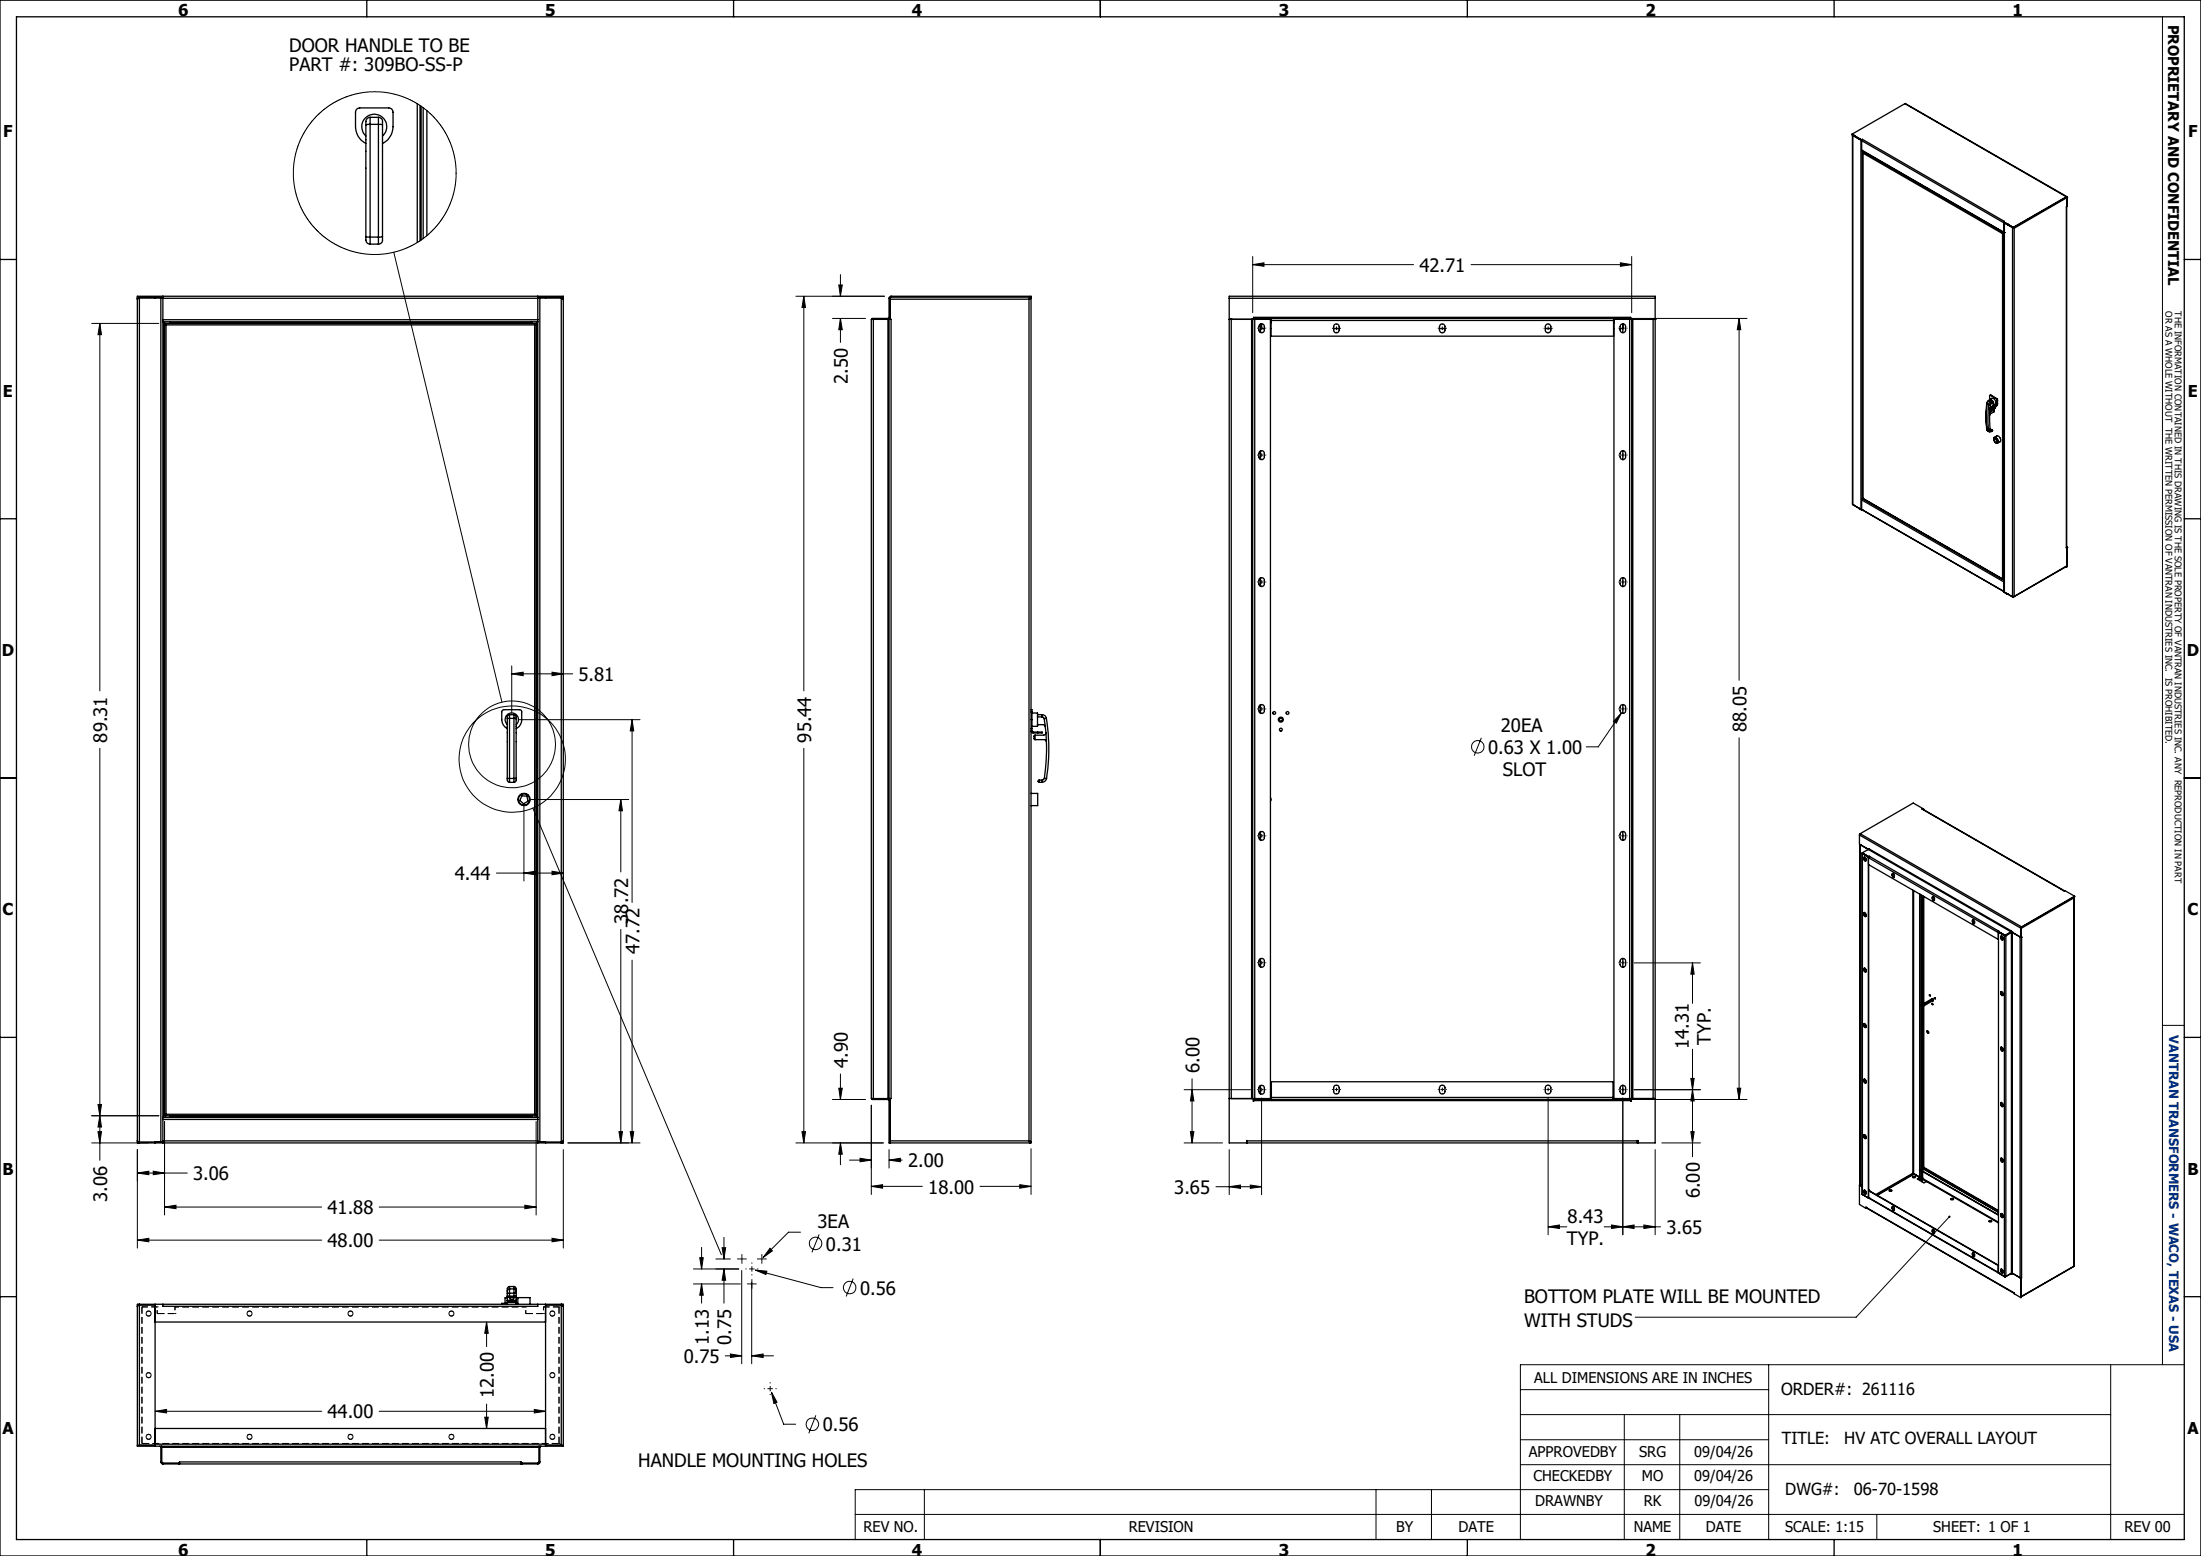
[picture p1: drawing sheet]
<svg xmlns="http://www.w3.org/2000/svg" width="420mm" height="297mm" viewBox="0 0 420 297" stroke-linecap="round" stroke-linejoin="round" font-family="sans-serif">
<g fill="none" stroke="#000" stroke-width=".25">
<path d="M0 0h420v297h-420zM3.1 3.2h413.7v290.7h-413.7zM70 0v3.2M79.6 19.8v26.5M140 0v3.2M210 0v3.2M280 0v3.2M350 0v3.2M363.5 19.8l30.9 17.7M363.5 19.8l-10.1 5.8M363.5 19.8l30.8 17.8M69.8 23.8v21.4"/>
<path d="M69.8 26a2.39 2.39 0 0 1-.1-3.5 2.39 2.39 0 0 1 3.4 0 2.39 2.39 0 0 1-.1 3.5M69.8 27.4a3.5 3.5 0 0 1-2-3.2v-2.8a.85 .85 0 0 1 .9-.8h5.5a.85 .85 0 0 1 .8 .8v2.8a3.6 3.6 0 0 1-2 3.2M70.6 23.7l-.8 .1M70.6 23.7v21.6M70.6 22.4v1.3M70.6 22.4a1.15 1.15 0 0 0-.8 1.4M70.6 23.7h1.6M70.6 22.4h1.6M72.2 23.7v21.6M72.2 23.7l.8 .1M72.2 22.4v1.3M72.2 22.4a1 1 0 0 1 .8 1.3v.1"/>
<path d="M73 23.8v21.4M80.2 20.1v25.9M80.4 20.3v25.5M80.8 20.6v24.9M81.5 21.1v23.9M353.4 25.6l1.8 1.1M353.5 25.8l.1 70.5M353.6 25.9l1.5 .9M353.6 25.9v70.4M353.6 25.8h.1M353.6 25.8v.1M353.6 25.8l1.6 .9-.1 .1"/>
<path d="M353.6 25.8l1.2 .7M354.8 26.5h.1M355.1 26.8h.1M355.1 26.8v70.4M355.2 28.6l27.2 15.8h-.1M355.2 26.8l27.1 15.7M355.2 28.6l27.1 15.7M355.2 26.8v1.8M355.3 26.7l-.1 .1M355.4 26.6l-.1 .1M355.4 28.8v66.4M355.4 26.6l27.1 15.7h-.2"/>
<path d="M355.4 26.6l-.2 .1M355.5 29v.2M355.5 29.2l26.6 15.4M355.5 29.2v65.9M355.5 29v.1M355.5 29l26.8 15.4M355.5 29h.1M355.6 29h-.1M394.3 37.6h.1M394.3 37.6l.1 .1M394.3 37.6l-10.1 5.8M394.3 37.6l-10.1 5.9"/>
<path d="M394.4 37.7l-10 5.9M394.4 37.7h.1M394.4 37.7v70.5M394.4 37.6v1.8l-.1 .1v65.1M394.4 37.6v.1M0 49.5h3.1M26.2 56.7v.2M26.2 56.9v161.3h81.3v-161.3M26.2 56.7v-.2h81.3v.2M26.2 56.9h.1M26.2 56.7h4.9M26.6 56.9l-.4 .2 .2-.3 .2-.1v161.5l-.3-.2-.1-.2 .4 .2"/>
<path d="M26.6 56.9h-.1M26.6 56.9h4.1M29.6 56.7v.2M30.7 56.9h.4M30.7 56.9v161.1h.4M31.1 56.7v.2M31.1 56.9h71.5M31.1 56.5v.2M31.1 56.9v4.1M69.8 45.2l.8 .1M69.8 45.2a1.15 1.15 0 0 0 .8 1.4M70.6 45.3v1.3"/>
<path d="M70.6 45.3h1.6M70.6 46.6h1.6M72.2 45.3v1.3M73 45.2l-.8 .1M73 45.2v.6a.75 .75 0 0 1-.8 .8M102.6 56.7v.2M102.6 56.9h.4M102.6 56.5v.2M102.6 56.9v4.1M102.6 56.7h4.9M103 56.9v161.1h-.4M103 56.9h4.1"/>
<path d="M104.1 56.7v.2M107.1 56.9l.4 .2-.1-.2-.3-.2v161.5l.3-.1 .1-.3-.4 .2M107.1 56.9h.1M107.2 56.9h.1M107.5 56.9h.1M107.5 56.7v.2M169.7 56.9h.1M169.8 56.9v4.1h-.1M169.8 57.1h26.6M170 56.7l-.2 .2M170 56.5l-.2 .2-.1 .2M170 56.5h26.7v.2h-26.7"/>
<path d="M170 56.5v.2M196.4 57.1h.1M196.4 57.1v160.7M196.6 56.9v-.2l-.2 .4M196.6 56.9l-.2 .2M196.6 56.9h.1M196.7 56.7v.2M196.7 56.9l-.3 .2M196.7 56.9v161.3h-27v-161.3M234.6 56.9v-.4h81.2v.4M234.6 56.9v161.3h81.2v-161.3M234.6 56.9h81.2"/>
<path d="M382.1 44.6v65.9M382.2 44.6h-.1M382.3 44.5l-.1 .1M382.3 44.4l-.2 .2M382.3 44.5v.1M382.3 44.4v.1M382.3 44.6h-.2M382.3 44.3l.1 .1-.1 .1M382.3 42.3v.1M382.3 42.5v1.8M382.3 44.6v66M382.3 42.3l1.9 1.1"/>
<path d="M382.3 42.4l1.9 1.1M382.3 42.5l.1 1.7M382.4 42.4l-.1 .1M382.4 44.2v.1M382.4 44.4h.1M382.4 44.2l-.1 .1M382.4 43.8h.1M382.4 44.5l-.1 .1M382.5 42.6l-.1-.1 .1 70.5M382.5 42.6v70.4M382.5 42.6l1.5 .9M382.6 42.5h.1"/>
<path d="M382.6 42.5l-.1 .1M382.6 42.5l1.5 .9M382.9 42.7h.1M383 42.8h.1M383 42.8l1.1 .6M384 43.5l.4 .1M384 43.5v70.4M384.1 43.4l.2 .1M384.1 43.4h.1M384.1 43.4l-.1 .1M384.2 43.4v.1M384.2 43.5h.1"/>
<path d="M384.2 43.4l.2 .2M384.3 43.5l.1 .1M384.4 43.6v70.2M416.8 49.5h3.2M31.1 61v.4M31.1 61.4h71.5M31.1 61h71.5M31.1 61.4v151.9M31.3 61.4v151.9M31.4 61.9l.3 .1M31.4 61.9h.2M31.4 61.9v150.9"/>
<path d="M31.6 61.7l.1 .3M31.6 61.9l.1 .1M31.6 61.7v.2M31.6 61.7h70.5M31.7 62h70.3M31.7 62v150.7M32.4 61.4v.2M32.4 61.6h68.9M32.4 61.6v.1M101.3 61.4v.2M101.3 61.6v.1M101.5 61.4v.3"/>
<path d="M102 62v150.7M102.1 61.7l-.1 .3M102.1 61.9l-.1 .1M102.1 61.7v.2M102.1 61.9h.2M102.3 61.9l-.3 .1M102.3 61.9v150.9M102.4 61.4v151.9M102.6 61v.4M102.6 61.4v151.9M166.4 60.9l-.1 .1M166.6 61h.1"/>
<path d="M166.7 61h-.4v148.7h.4M166.7 61v148.7M169.4 61h.3M169.4 60.8h-3v.2h3M169.4 60.8v149.1M169.7 60.6l-.3 .2M169.7 60.9l-.3 .1M169.7 61h.3v148.7h-.6M234.6 61h.1M234.6 61h7.9M234.6 61h.3M234.7 61h.1"/>
<path d="M234.9 61h.1M234.9 61v148.7M239 61h.4v148.7M239 61h-.2v148.7M239 61h.1M239 61v148.7M239.2 60.8v-.2h72v.2M239.2 60.8h72M239.2 60.8v.2M239.3 61h.1M239.6 61h.1M240.4 61.9a.54 .54 0 0 1 .9 .4v.7a.53 .53 0 0 1-.6 .5 .53 .53 0 0 1-.5-.5v-.7z"/>
<path d="M240.5 61h.1M240.5 62h.2M240.5 61.9h.2M240.5 61.8v1.7M240.7 61.8v.9h.6M242.4 61h.1M242.4 61.6h.1M242.4 61.2h.1M242.4 62.7h.1M242.4 61v148.7M242.5 60.8v.4M242.5 61.2h65.4"/>
<path d="M242.5 61.2v3h65.4v-3M254.5 62.7h1.1M254.7 61.9a.54 .54 0 0 1 .5 0 .54 .54 0 0 1 .4 .5v.6a.53 .53 0 0 1-.6 .5 .53 .53 0 0 1-.5-.5v-.7zM274.7 62.7h1M274.9 61.9a.51 .51 0 0 1 .5 0 .51 .51 0 0 1 .3 .5v.6a.53 .53 0 0 1-.5 .5 .53 .53 0 0 1-.5-.5v-.6zM294.9 62.7h1M295.1 61.9a.54 .54 0 0 1 .5 0 .54 .54 0 0 1 .3 .5v.6a.53 .53 0 0 1-.5 .5 .53 .53 0 0 1-.5-.5v-.7zM307.9 60.8v.4M307.9 61h.1M307.9 61.6h.1M307.9 61h7.9M307.9 61.2h.1"/>
<path d="M307.9 62.7h.1M308 61v148.7M309.1 62.7h.6M309.4 61.9a.54 .54 0 0 1 .8 .4v.7a.53 .53 0 0 1-.5 .5 .53 .53 0 0 1-.6-.5v-.7zM309.7 61h.1M309.7 61.8v1.7M310.8 61h.1M311.1 61h.1M311.2 60.8v.2M311.4 61h-.4v148.7M311.4 61h.2v148.7M311.4 61h.1"/>
<path d="M311.4 61v148.7M315.5 61h.3M315.5 61h.1M315.5 61v148.7M315.7 61h.1M315.8 61h.1M379.1 76.9l-.1 1.9 .1 3.2M379.1 76.9l.1 .1M379.2 77l-.2 1.8 .2 3.3M379.2 77l.3 .2M379.4 76.5l-.3 .4M379.4 76.5h.1"/>
<path d="M379.5 77.2l.3 .1M379.5 77.2l-.2 2.2 .2 2.8M379.5 76.5l-.3 .5M379.5 76.4a.48 .48 0 0 1 .5-.1 .48 .48 0 0 1 .4 .4l.1 .6-.2 .2M379.5 76.5l.3 .2M379.7 79.3l.1 2.9M379.7 78.5v.8M379.7 78.5l.2 .1M379.8 78l-.1 .5M379.8 78.2h.4M379.8 77.8h.1a.19 .19 0 0 1 .3 0 .19 .19 0 0 1-.1 .3 .19 .19 0 0 1-.2-.1l-.1-.1h.1h.3M379.8 76.7l-.3 .5"/>
<path d="M379.8 76.7l.2 .3M379.8 77.3v.7M379.8 75.5l-.1 .1v.7l.3-.2a.79 .79 0 0 1 .8 1.1l-.9 .5-.1 .3M379.8 76.3l-.4 .2M379.8 77.9h.1M379.8 75.5l1.2 .6M379.8 76.3l.4 .2M379.8 76.3l-.3 .2M379.9 75.4l-.2 .1M379.9 75.4l-.1 .1M379.9 75.4l1.1 .7M380 77l-.2 .3"/>
<path d="M380.1 78l-.2-.1 .3 .1M380.1 77.6l.5 .3M380.2 76.5l.1 .3M380.2 76.5l-.4 .2M380.3 77.5l.4 .2M380.3 78.1h-.6M380.3 78.2h-.6M380.3 78.1v.1M380.3 77.5h.1M380.3 76.8l-.3 .2M380.3 76.8v.7M380.3 78.1l.2 .1"/>
<path d="M380.4 78.1l.1 .1M380.5 78.6l-.8 .5v.2M380.5 78.2l-.6 .4M380.5 78.2v.4M380.5 78.2h.1M380.6 77.9l-.3 .2M380.7 77.7l-.1 .2M380.8 77.6l-.1 .4-.4 .2M381 76.1l.1 .3M381 76.1l.2 .3M381 76.1h.1M381.1 77l-.4 .7"/>
<path d="M381.1 76.4v.6M381.2 77l-.1 .4-.2 .1M381.2 77h-.1M381.2 76.4h-.1M381.2 76.4v.6M0 99h3.1M240.4 86.1a.51 .51 0 0 1 .6 0 .51 .51 0 0 1 .3 .5v.6a.53 .53 0 0 1-.6 .5 .53 .53 0 0 1-.5-.5v-.6zM240.5 86.1v1.6M309.4 86.1a.51 .51 0 0 1 .5 0 .51 .51 0 0 1 .3 .5v.6a.53 .53 0 0 1-.5 .5 .53 .53 0 0 1-.6-.5v-.6zM309.7 86v1.7M353.6 96.3l1.5 .9M353.6 96.4h.1"/>
<path d="M353.6 96.4l1.1 .6M354.7 97l.5 .3M354.7 97l.5 .4M355.1 97.2l.1 .1M355.2 97.2l.1 .1M355.2 95.4v1.8M355.2 97.3v.1M355.2 95.4l27.1 15.7M355.2 97.2l27.1 15.7M355.3 97.3h.1M355.3 97.3l27.1 15.6M355.3 97.3l-.1 .1"/>
<path d="M355.4 95.2l-.2 .2M355.4 95.2l27 15.6M355.4 95.1h.1M355.5 95.1l26.7 15.5M355.5 95.1l26.6 15.4M355.5 95.1l-.1 .1M379.1 82l.2 .2M379.1 82l.1 .1M379.2 82.1l.4 .3M379.2 82.1l.3 .1M379.5 82.2h.3M379.5 82.2l.1 .2"/>
<path d="M379.8 81.9l.4 .3M379.8 82.2l.2 .1M379.9 82.4h-.3M380 82.3l-.1 .1M380.2 82.3l-.3 .1M380.2 82.2v.1M380.2 82.2l-.2 .1M380.5 83.6a.56 .56 0 0 1 .7 .3 .56 .56 0 0 1-.2 .7 .79 .79 0 0 1-.5-1zM380.5 83.5a.67 .67 0 0 1 .7 .4 .67 .67 0 0 1-.1 .7 .77 .77 0 0 1-.6-1.1zM380.5 83.5l.5-.3a.76 .76 0 0 1 .7 1.1l-.5 .3M380.9 83.6l-.1 .2 .3 .4h.1M416.8 99h3.2"/>
<path d="M240.3 110.5a.54 .54 0 0 1 .6-.2 .54 .54 0 0 1 .4 .5v.6a.53 .53 0 0 1-.6 .6 .53 .53 0 0 1-.5-.6zM240.5 110.3v1.6M309.3 110.5a.52 .52 0 0 1 .6-.2 .52 .52 0 0 1 .3 .5v.6a.53 .53 0 0 1-.5 .6 .53 .53 0 0 1-.6-.6zM309.7 110.3v1.7M382.1 110.5l.2 .1M382.3 110.6h.1M382.3 112.9h.1M382.3 111.1v1.8M382.3 113l.6 .3M382.3 110.6l.1-.1-.1 .1M382.4 112.9l-.1 .1M382.4 112.8v.1"/>
<path d="M382.4 112.1h.1M382.4 112.2h.1M382.4 111v1.8M382.4 111l-.1 .1M382.4 112.8l-.1 .1M382.4 112.8h.1M382.4 110.9l-.1 .2M382.4 110.9v.1M382.5 113l1.5 .9M383 113.3h.1M383 113.3h-.1M383 113.3l1.1 .7"/>
<path d="M384.1 113.9v.1M384.4 113.8l-.4 .1M384.4 113.8l10-5.8-10.2 5.9M384.4 113.8l-.3 .2M394.3 108.2h.1M394.4 104.5h.1M394.4 104.5l-.1 .1M394.4 104.4v.1M394.4 104.5v3.7M96.8 137.2v11.4M96.8 138.3a1.27 1.27 0 0 1-.1-1.8 1.27 1.27 0 0 1 1.9 0 1.27 1.27 0 0 1-.1 1.8M96.8 139.1a1.9 1.9 0 0 1-1.1-1.7v-1.5l.2-.3 .2-.1h3a.37 .37 0 0 1 .5 .4v1.5a1.9 1.9 0 0 1-1.1 1.7"/>
<path d="M97.2 137.1l-.4 .1M97.2 137.1v11.5M97.2 136.4v.7M97.2 136.4l-.3 .2-.1 .6M97.2 137.1h.9M97.2 136.4h.9M98.1 137.1v11.5M98.1 137.1l.4 .1M98.1 136.4v.7M98.1 136.4a.55 .55 0 0 1 .4 .8M98.5 137.2v11.4M196.7 135.5h.2v.4"/>
<path d="M196.7 139.5l.3 .4h1M196.7 137.4h.2M196.7 139.1h.2M196.7 135.9h.2M196.9 137.4v1.7M196.9 136.1h1.1v2.2M196.9 139.1l.1 .6h1M196.9 135.9v1.5M198 138.3v.3h-1.1M198 138.3h.1M198 138.3h1.2l.3 .4M198 136.4h.8"/>
<path d="M198 136.8h.8M198 139.7h.9v.2h-.9M198 139.7v.2M198.8 136.4v.4M198.8 136.4a.79 .79 0 0 1 .9 .7M198.8 136.8l.2 .1 .2 .3M199.2 137.2l.3 1.5M199.5 138.7l.1 1.2M199.6 139.9l.1 1.7M199.6 139.9l-.3 .4h-1.8M199.7 137.1l-.5 .1M199.7 137.1a37.5 37.5 0 0 1 0 11.5"/>
<path d="M240.3 134.7a.54 .54 0 0 1 .6-.2 .54 .54 0 0 1 .4 .5v.6a.53 .53 0 0 1-.6 .6 .53 .53 0 0 1-.5-.6zM240.5 134.5v1.6M244.2 137.1h.5v.5h-.5zM244.3 139.5h.2M309.4 134.6a.54 .54 0 0 1 .8 .4v.6a.53 .53 0 0 1-.5 .6 .53 .53 0 0 1-.6-.6v-.6zM309.7 134.5v1.7M0 148.5h3.2M96.8 148.6h.4M96.8 148.6l.1 .5 .3 .2M97.2 148.6v.7M97.2 148.6h.9M97.2 149.3h.9"/>
<path d="M98.1 148.6v.7M98.5 148.6h-.4M98.5 148.6l-.1 .6-.3 .1M99.6 151.9l.9 .1 .3 .9-.9 .5-.7-.6zM196.7 151.4h1.3v2.4h-1.3M197.5 140.3l-.2 .1v.6l.2 .2M197.5 141.2h1.9l.2 .1 .1 .3M197.5 140.3v.9M198.3 148.9l-.2 .2 .2 .2M198.3 148.9v.4M198.3 149.3h.6M198.3 148.9h.6"/>
<path d="M198.9 148.9v.4M199.3 148.6h.4M199.3 148.6l-.2 .2-.2 .1M199.7 141.6a38.7 38.7 0 0 1-.4 7M199.7 148.6a.93 .93 0 0 1-.8 .7M240.4 158.8a.51 .51 0 0 1 .6-.1 .51 .51 0 0 1 .3 .5v.7a.53 .53 0 0 1-.6 .5 .53 .53 0 0 1-.5-.5v-.7zM240.5 158.7v1.7M242.4 152.3l.2 .3-.2 .3M309.4 158.8a.51 .51 0 0 1 .5-.1 .51 .51 0 0 1 .3 .5v.7a.53 .53 0 0 1-.5 .5 .53 .53 0 0 1-.6-.5v-.7zM309.7 158.7v1.7M354.8 159.4v1.7l1.7 1M354.8 159.4l30.8 17.8"/>
<path d="M355 159.1l-.2 .3M355 159.1l30.8 17.8M366.8 154.4h.1M366.8 154.4l27.1 15.7 .1-.1 1.9 1.1M366.9 154.4l27 15.6M366.9 154.4h.1M366.9 154.3l-1.8-1-10.1 5.8M366.9 154.3l-.1 .1M366.9 154.3v.1M416.8 148.5h3.2M354.9 161.2l.1 65.1M354.9 161.2h.1"/>
<path d="M355 161.2h.1M355 161.2l1.4 .9M355 161.2v65.1M355.3 162.9l.1 65.1M355.4 162.8v.1M355.4 162.8l1.2 .7M355.4 162.8l1.2 .8M355.4 162.9v65.1M355.4 162.9l1.1 .7M355.4 162.9h.1M355.5 162.9h.1M355.5 162.9h-.1"/>
<path d="M355.5 162.9l1.1 .7M355.7 163.7l.1-.1 .3 .2v.5h-.3l-.1-.3M355.7 174.3l.1-.1 .3 .2-.1 .6-.3-.2v-.2M355.7 163.7v.3M355.7 174.3v.3M355.7 164l.4 .3M355.7 174.6l.1 .2 .3 .1M355.7 163.7h.1M355.7 164h.1M355.7 174.3h.1M355.7 174.6h.1M355.8 163.6l-.1 .1"/>
<path d="M355.8 174.2l-.1 .1M356.4 162.1v.1zM356.4 162.1h.1M356.5 162.1l.1-.1 27.3 15.7M356.5 163.5h.1M356.5 162.1l27.3 15.8M356.5 162.1l-1.1 .7M356.5 163.6v65.1M356.6 163.5h.1M356.6 163.7l24.7 14.3M356.6 163.7v1.3l24.7 14.3M356.6 163.6h.1"/>
<path d="M356.6 165v63.6M356.6 163.6h-.1M356.6 163.5v.2M356.7 163.4l-.1 .1M356.7 163.4l24.7 14.4M361.1 166.9l.2-.2 .2 .2v.6h-.3l-.1-.4M361.1 166.9v.2M361.1 167.1l.4 .4M361.1 166.8v.3M361.1 166.8v.1M361.1 167.1h.1M361.2 166.7l-.1 .1"/>
<path d="M365 169.9v54M365.2 170v54M366.3 170.6v52.7M366.4 170.7v54.7M366.7 170.9v20.9M366.8 170.9v20.8M367 171.1v20.5M367.1 171.1v20.5M368.7 171.3l.1-.2 .3 .2v.5l-.2 .1-.2-.3M368.7 171.3v.3M368.8 171.5l.3 .4M368.8 171.2v.3"/>
<path d="M368.8 171.2l-.1 .1M368.8 171.5l-.1 .1M368.8 171.1v.1M376.4 175.7l.2-.2 .2 .3v.5l-.3-.1-.1-.2M376.4 175.7v.3M376.4 175.9l.2 .3 .2 .1M376.4 175.6v.3M376.4 175.6v.1M376.4 175.9v.1M376.5 175.5l-.1 .1M381.3 178v1.3M381.4 179.3h-.1"/>
<path d="M381.4 177.9v65.1M381.4 177.9l1.1 .7M381.4 178h-.1M381.4 177.8l-.1 .2M381.4 177.9h.1M381.4 177.8l1.2 .7M381.4 177.9l1.2 .7M381.4 177.8v.1M381.4 177.9l1.2 .6M381.8 178.8l.1-.2 .2 .2 .1 .6h-.2l-.2-.3M381.8 178.8v.3M381.8 179l.4 .4"/>
<path d="M381.8 179v.1M381.8 178.7v.1M381.8 178.7v.3M381.9 178.6l-.1 .1M382.5 178.6h.3M382.5 178.6v65.1M382.6 178.5l-.1 .1M382.6 178.5v.1M382.7 178.5v.1M382.7 178.5l.1 .1M382.8 178.6v65.1M383.8 177.9l-1.2 .6"/>
<path d="M383.8 177.9h.1M383.8 177.9l-1.2 .7M383.8 177.9v.1M383.8 177.9l-1.1 .6M383.8 178h.2M383.8 178v65M383.8 178l-1 .6M383.9 177.7l-.1 .2M383.9 177.9h-.1M383.9 177.7v.2l1.7 1M384 178h.1M384 178l1.5 .8"/>
<path d="M384 178v65M385.5 178.8h.1M385.5 178.8v65.1M385.6 177.2v1.7M385.7 178.9h.1M385.7 177.1v1.8M385.7 178.9l.1-.1v65.1M385.7 177.1l-.1 .1M385.7 178.9h-.1M385.8 176.9l-.2 .3M385.8 177l-.1 .1M385.8 176.9v.1"/>
<path d="M395.7 171.2v.2M395.7 171.4l-10 5.8M395.8 171.2l-.1 .2M395.8 171.3l-.1 70.4M395.9 171.1l-10.1 5.8M395.9 171.1l-10.1 5.9M0 198h3.1M240.3 183.1a.54 .54 0 0 1 .6-.1 .54 .54 0 0 1 .4 .5v.6a.53 .53 0 0 1-.6 .5 .53 .53 0 0 1-.5-.5zM240.5 183v1.6M309.3 183.1a.52 .52 0 0 1 .6-.1 .52 .52 0 0 1 .3 .5v.6a.53 .53 0 0 1-.5 .5 .53 .53 0 0 1-.6-.5zM309.7 182.9v1.7M355.7 184.9v-.1h.2l.1 .2 .1 .5h-.3l-.1-.3"/>
<path d="M355.7 195.5l.1-.1 .3 .2v.5h-.3l-.1-.3M355.7 184.9v.3M355.7 195.5v.3M355.7 185.1l.1 .3 .3 .1M355.7 195.8l.1 .2 .3 .1M355.7 184.9v.2M355.7 184.9h.1M355.7 185.1v.1M355.7 195.5h.1M355.7 195.8h.1M355.8 184.8l-.1 .1M355.8 195.4l-.1 .1"/>
<path d="M366.7 191.8l.2 .1M366.7 191.8l.2 .4M366.7 192v33.5M366.8 192.1v31.4M366.9 191.9v.3M367 192v30.9M367.1 192v30.8M367.8 196.7a.22 .22 0 0 1 .3 .2 .22 .22 0 0 1-.3 .3l-.1-.2zM367.8 196.7v.4l.2 .1M368.2 189.9l.2 .2-.2-.1zM368.2 189.9l.2 .2M368.6 190.7a.19 .19 0 0 1 .3 .1 .19 .19 0 0 1-.1 .2"/>
<path d="M368.7 190.6v.1M368.7 191.5l.2 .2-.1 .1zM368.7 191.5l.1 .2M368.8 191h.1M368.8 190.7l-.1-.1-2 1.2M368.9 190.7l-2 1.2M368.9 190.8l-2 1.4M369.2 190.4l.1 .2M381.8 200l.1-.2 .2 .2 .1 .6h-.2l-.2-.3M381.8 189.4l.2-.1 .2 .1v.6h-.2l-.2-.4M381.8 189.4v.2M381.8 200v.3"/>
<path d="M381.8 189.6l.1 .3 .3 .1M381.8 189.3v.3M381.8 200v.2M381.8 189.3v.1M381.8 189.6h.1M381.8 200h.1M381.9 189.3h-.1M381.9 199.8l-.1 .2M416.8 198h3.2M26.5 217.9l.1 .1M26.6 218h4.5M29.6 218v.2"/>
<path d="M31.1 213.3v.4M31.1 217.8v.2M31.1 213.7v4.1M31.1 218v.2M31.1 213.3h71.5M31.1 213.7h71.5M31.1 217.8h71.5M31.4 212.8h.2M31.6 212.8v.2M31.6 213h70.5M31.7 212.7l-.1 .3M31.7 212.7l-.3 .1"/>
<path d="M31.7 212.7l-.1 .1M31.7 212.7h70.3M32.4 213.1v.2M32.4 213v.1M32.4 213.1h68.9M101.3 213.1v.2M101.3 213v.1M101.5 213v.3M102 212.7l.3 .1M102 212.7l.1 .3M102 212.7l.1 .1M102.1 212.8v.2"/>
<path d="M102.1 212.8h.2M102.6 213.3v.4M102.6 217.8v.2M102.6 213.7v4.1M102.6 218v.2M102.6 218h4.5M104.1 218v.2M107.2 217.9l-.1 .1M166.3 209.7l.1 .1M166.4 209.7v.2h3M166.7 209.7h2.7M169.4 209.9l.3 .2"/>
<path d="M169.4 209.7l.3 .1M169.8 217.8h26.6M169.8 209.7v8.5M196.4 217.8l.3 .2h-.1M196.4 217.8l.1 .4 .1-.2M196.4 217.8l.2 .2M196.4 217.8h.1M196.6 218h.1M234.6 209.7h4.2M237.9 218h.1M237.9 217.8h.1M237.9 217.8v.4"/>
<path d="M237.9 217.8h74.6M237.9 217.8v-.1v.5M238.8 209.7h.2M239 209.7h.4M239.1 209.7v.5l.1-.1M239.2 209.9v.2M239.2 209.9h72M239.2 209.7v.2M239.2 210.1h72M239.4 209.7h3.2M240.3 207.4a.54 .54 0 0 1 .6-.2 .54 .54 0 0 1 .4 .5v.6a.53 .53 0 0 1-.6 .5 .53 .53 0 0 1-.5-.5zM240.5 207.2v1.6"/>
<path d="M242.6 209.5v.4M242.6 209.5h65.2M242.6 209.5v-3h65.2v3M254.7 207.2a.57 .57 0 0 1 .9 .4v.7a.53 .53 0 0 1-.6 .5 .53 .53 0 0 1-.5-.5v-.8zM274.9 207.2a.54 .54 0 0 1 .8 .4v.7a.53 .53 0 0 1-.5 .5 .53 .53 0 0 1-.5-.5v-.7zM295.1 207.2a.57 .57 0 0 1 .8 .4v.7a.53 .53 0 0 1-.5 .5 .53 .53 0 0 1-.5-.5v-.8zM307.8 209.5v.4M307.8 209.7h3.2M309.4 207.3a.54 .54 0 0 1 .8 .4v.6a.53 .53 0 0 1-.5 .5 .53 .53 0 0 1-.6-.5v-.6zM309.7 207.1v1.7M311 209.7h.4M311.2 209.9v.2"/>
<path d="M311.2 209.7v.2M311.3 209.7v.5l-.1-.1M311.4 209.7h.2M311.6 209.7h4.2M312.5 217.8v.4M312.5 218h.1M312.5 217.8h.1M312.5 217.8l.1-.1v.5M355.7 206.1l.1-.2 .2 .3 .1 .5h-.3l-.1-.3M355.7 216.7v-.1h.2l.2 .2v.5h-.3l-.1-.3M355.7 206.1v.3M355.7 216.7v.3"/>
<path d="M355.7 206.3l.1 .3 .3 .1M355.7 217l.4 .3M355.7 206.1v.2M355.7 206.1h.1M355.7 206.3v.1M355.7 216.7h.1M355.7 217h.1M355.8 205.9l-.1 .2M355.8 216.6l-.1 .1M381.8 210.6l.2-.2 .2 .2v.6h-.2l-.2-.3M381.8 210.6v.3M381.8 200.2l.4 .4"/>
<path d="M381.8 210.8l.4 .4M381.8 210.5v.3M381.8 200.2v.1M381.8 210.5v.1M381.8 210.8v.1M381.9 210.4l-.1 .1M354.8 226.2v3.7l1.3 .7M354.8 226.2l.5 .3-.3-.2M354.9 226.2h.1M354.9 226.2h-.1M355.4 228h.1M355.4 228l1.3 .7"/>
<path d="M355.4 228l1.1 .7M355.7 227.3v-.1l.3 .1 .1 .6h-.3l-.1-.3M355.7 227.3v.3M355.7 227.5l.1 .3 .3 .1M355.7 227.3v.2M355.7 227.3h.1M355.7 227.5v.1M355.8 227.2l-.1 .1M356.1 230.4h.1M356.1 230.4v.2M356.1 227.5l-.3 .2M356.1 230.6h.1"/>
<path d="M356.2 230.6l28.2 16.3-.1-.1M356.2 230.6l-.1-.1 28.2 16.3M356.2 230.6h.1M356.6 228.6h.1M356.6 227.3h.1M356.6 227.3l24.7 14.2M356.6 227.2v.1M356.6 228.6l-.1 .1M356.6 228.7v-.1l24.7 14.2M356.6 228.7l24.7 14.3M356.7 228.7h.1M356.7 227.3l24.6 14.2"/>
<path d="M356.7 227.3h-.1M360.5 227.2a.23 .23 0 0 1 .3-.1 .23 .23 0 0 1 .1 .3h-.3zM360.5 227.3l.1-.1 .4 .1M361.1 230.4l.1-.1 .2 .1v.7l-.3-.4M361.1 230.4v.3M361.1 230.6l.4 .4M361.1 230.4h.1M361.1 230.6v.1M361.1 230.4v.2M361.2 230.3l-.1 .1M365 224.7l.1-.1 .3 .1M365 224.6l.3-.1 .2 .2-.4 .1-.2-.1z"/>
<path d="M365 223.9l.2 .1M365 223.9l-7 4.1M365.2 224l1.1 .7M365.2 224l-7.1 4.1M366.3 223.3l.5 .4 .1-.1v1.4M366.3 223.3l.5 .3M366.3 223.4v1.9M366.3 224.8l-1.1-.7-7 4.1M366.3 224.8l-.4 .2 1.2 .8 .5-.3 13.8 7.9M366.3 224.9l-.4 .2M366.8 223.3h.1M366.8 223.5v.1"/>
<path d="M366.8 225.1h.1M366.8 223.6l-.1 2M366.8 223.5l14.6 8.4M366.8 225.1l.8 .4M366.8 223.6l14.6 8.3M366.8 223.6h.1M366.9 224.9h.1M366.9 224.9l-.1 .2M366.9 223l14.5 8.4M366.9 223l14.5 8.3M366.9 224.9l14.5 8.4M367 222.9l-.1 .1"/>
<path d="M367 222.9l14.4 8.2M367.1 222.8l-.1 .1M367.1 222.8l14.3 8.3M368.7 234.8l.2-.1 .2 .1v.7l-.3-.2-.1-.2M368.7 234.8v.3M368.8 235.1l.1 .2 .2 .1M368.8 234.8h-.1M368.8 235.1h-.1M368.8 234.8v.3M368.8 234.7v.1M372.3 228.9l.2-.1 .2 .1M372.3 228.8h.4a.2 .2 0 0 1-.2 .3 .2 .2 0 0 1-.2-.3z"/>
<path d="M376.4 239.3l.1-.2 .2 .2 .1 .4-.1 .2-.3-.2v-.2M376.4 239.3v.2M376.4 239.5l.1 .2 .3 .2M376.4 239.2v.1M376.4 239.5h.1M376.4 239.2v.3M376.5 239.1l-.1 .1M379.6 233a.23 .23 0 0 1 .3-.1 .23 .23 0 0 1 .1 .3h-.4zM379.6 233.1l.1-.1 .3 .1M381.8 231.8l.1-.2 .2 .2 .1 .6h-.2l-.2-.3M381.8 221.2l.2-.2 .2 .2v.6h-.2l-.2-.3M381.8 221.2v.3"/>
<path d="M381.8 231.8v.3M381.8 221.4l.1 .2 .3 .2M381.8 231.7l.1-.1 .2 .2M381.8 232l.4 .4-.3-.2M381.8 231.7l.4 .2M381.8 221.2v.2M381.8 231.7v.3M381.8 221.2h.1M381.8 221.4v.1M381.8 231.7v.1M381.8 232v.1M381.9 221l-.1 .2"/>
<path d="M0 247.5h3.1M26.2 249h81.3v27h-81.3zM26.6 249.1l-.4 .2 .2-.2 .2-.1v26.9M26.6 249.1l-.1 .1M26.6 249.1h3M29.6 249v26.9M29.6 252.3h74.5M31.1 249v.3h71.5v-.3M96.8 246.8h.4M96.8 246.4v.4M96.8 248.2l1.7 .1-.1 .1h-1.4zM96.8 248.6v.4"/>
<path d="M96.8 248.8h-.5a.34 .34 0 0 0-.6 .2M96.8 247.7h-.4v1.1M96.8 246.8v1.8M96.8 248.6h1.7M97.2 245.6l-.4 .2v.6M97.2 246v.8M97.2 247.4h-.4l.2 .2h.2M97.2 246l-.3 .1-.1 .3M97.2 247.4v.2M97.2 247.7h.9M97.2 245.6v.4M97.2 245.6h.9"/>
<path d="M97.2 246h.9M97.2 246.8h.9M97.2 246.8v.6M97.2 247.4h.9M97.2 247.6h.9M97.3 247.6a.41 .41 0 0 0 .4 .5 .41 .41 0 0 0 .4-.5M98.1 245.6h.2l.2 .3v.5M98.1 246v.8M98.1 247.4v.2M98.1 247.4h.4l-.4 .2M98.1 246.8h.4M98.1 246a.37 .37 0 0 1 .4 .4"/>
<path d="M98.1 245.6v.4M98.1 246.8v.6M98.5 246.4v.4M98.5 248.6v.4M98.5 248.8h.3M98.5 247.7h.3M98.5 246.8v1.8M98.8 249v-1.3h2.3v1.3M104.1 249v26.9M104.1 249.1h3M107.1 249.1l.4 .2-.1-.2-.3-.1v26.9M107.1 249.1l.1 .1"/>
<path d="M381.3 242.8l.1 .2M381.3 241.5v1.3M381.4 243h.1M381.4 243l1.2 .7M381.4 242.8h-.1M381.4 243l1.1 .7M381.8 242.4l.1-.2 .3 .2v.6h-.2l-.2-.4M381.8 242.4v.2M381.8 242.6l.1 .2 .3 .2M381.8 242.3v.3M381.8 242.3v.1M381.8 242.6h.1"/>
<path d="M381.9 242.2l-.1 .1M382.5 243.7h.3M382.6 243.7h.1M383.8 243.1h.1M383.8 243.1l-1.2 .6M383.8 243h.2M383.8 243l-1 .7M383.9 243.1v.1M383.9 243v.2M384 243l1.6 1M384 243l1.5 .9M384.3 246.8h.1"/>
<path d="M384.4 246.8v.1l1.2 .8M385.5 243.9h.2M385.6 244v3.7M385.7 243.9h.1M385.7 243.9l-.1 .1M385.7 243.9l-.1 3.8M385.8 243.9h-.1M395.7 241.7l-10 5.8M395.8 241.6l-.1 .1M416.8 247.5h3.2M26.2 275.9h3.4M29.5 275.9v.1"/>
<path d="M29.6 275.9v.1M29.6 272.7h74.5M29.6 275.7h74.5M30.5 276l.2 .3M30.7 279l.1 .3 .3 .1M30.7 276.3v2.7M30.7 276.3h72.3M30.7 279h.2M30.8 276l.1 .3M30.9 276v.3M30.9 276.3v3h3.4M31.1 279.3v.1"/>
<path d="M34.1 279.3v.1h-3M34.2 279.3v.1h65.4v-.1M34.3 279.3v.1M34.3 279.3v-.3h65.1v.3M99.4 279.3v.1M99.6 279.3v.1h3M102.6 279.3v.1M102.8 276v.3M102.8 279h.2M102.8 276.3v3h-3.4M102.9 276l-.1 .3M103 279l-.1 .3-.3 .1"/>
<path d="M103 276.3v2.7M103.2 276l-.2 .3M104.1 275.9v.1M104.1 275.9h3.4M104.2 275.9v.1M70 293.9v3.1M140 293.9v3.1M210 293.8v3.2M280 293.9v3.1M350 293.9v3.1"/>
<circle cx="243.1" cy="136.1" r=".26"/>
<circle cx="244.4" cy="137.4" r=".47"/>
<circle cx="244.4" cy="139.3" r=".26"/>
<circle cx="245.7" cy="136.1" r=".26"/>
<circle cx="100" cy="152.6" r="1.06"/>
<circle cx="100" cy="152.6" r="1.17"/>
<circle cx="369.2" cy="190.6" r=".12"/>
</g>
<g fill="none" stroke="#000" stroke-width=".19">
<path d="M412.6 3.2v257.3M75.1 48.2l20.7 85.8M151.9 56.5h16.9M153.4 56.5l.3 2.2h-.7zM153.4 56.5v75.4M160.1 54.4h.6l-.3 2.1zM160.4 52.4v4.1M239 50.5l2.2-.3v.6zM239 49v10.7M239 50.5h30.7M280.7 50.5h30.7M309.2 50.2l2.2 .3-2.2 .3z"/>
<path d="M311.4 49v10.7M17.5 61.7h12.8M19 61.7l.4 2.2h-.7zM19 61.7v70.2M158.9 60.8h6.3M160.4 60.8l.3 2.1h-.6zM160.4 60.8v4.6M309.2 60.8h24.2M331.9 60.8l.3 2.1h-.7zM331.9 60.8v69.1M97.6 128.6l2.2-.3v.7zM97.6 127.1v9"/>
<path d="M97.6 128.6h11.7M98.9 137.4h23.2M105.3 128.3l2.2 .3-2.2 .4zM120.6 137.4l.3 2.1h-.6zM120.6 137.4v34.9M309.4 136.1l-1 1.9-.5-.3zM309.4 136.1l-4.4 6.5h-2.3M19 142.8v78.7M100 153.9v14.3M101.2 152.6h18.8M101.7 154.2l36 85.3M118.5 152.6l.3 2.2h-.7z"/>
<path d="M118.5 152.6v13.8M153.4 142.8v75.4M282.7 140.8l-1.4 3.4M331.9 140.8v69.1M94.7 166.6h12.8M100 166.6l2.2-.3v.7zM105.3 166.3l2.2 .3-2.2 .4zM118.5 177.4v40.8M120.6 183.3v34.9M311.8 183.8h12.7M323 183.8l.3 2.1h-.6zM323 183.8v7.7"/>
<path d="M412.6 195.7h4.2M17.5 218.2h10.8M17.5 213h12.8M18.7 216h.7l-.4 2.2zM18.7 210.8h.7l-.4 2.2zM19 213l.4 2.1h-.7zM26.2 219.4v18.8M31.4 214.1v17.8M102.3 214.1v17.8M107.5 219.4v18.8M108.4 218.2h13.7M118.1 216h.7l-.3 2.2z"/>
<path d="M120.3 216h.6l-.3 2.2zM151.9 218.2h16.7M153 216h.7l-.3 2.2zM158.9 209.9h6.3M160.1 207.7h.6l-.3 2.2zM160.4 218.2l.3 2.1h-.6zM160.4 205v4.9M160.4 218.2v4.1M166.3 211v17M169.7 219.4v3.6M196.7 219.2v8.8M226 218.2h7.3"/>
<path d="M226 208h12.6M227.2 216h.6l-.3 2.2zM227.5 208l.3 2.1h-.6zM227.5 205.9v12.3M234.6 219.4v8.6M240.7 209.6v18.4M295.4 209.5v26.2M309.1 209.9h24.3M309.7 209.6v26.1M311.8 208h12.7M315.8 219.4v16.3M317.1 218.2h7.4"/>
<path d="M322.7 216h.6l-.3 2.2zM322.7 205.8h.6l-.3 2.2zM323 208l.3 2.1h-.6zM323 200.3v20.5M331.5 207.7h.7l-.3 2.2zM26.2 236.7l2.2-.3v.6zM26.2 223.9l2.2-.3v.6zM26.2 236.7h35.2M26.2 223.9h9.5M29.2 223.6l2.2 .3-2.2 .3zM31.4 230.4l2.2-.4v.7zM31.4 230.4h30"/>
<path d="M72.4 236.7h35.1M72.4 230.4h29.9M100.2 230l2.1 .4-2.1 .3zM105.3 236.4l2.2 .3-2.2 .3zM133.9 238.1v4.1M137.8 238.2h.7l-.4 2.1zM138.1 236.2v4.1M146.9 238.3l.5 .5-1.8 1.2zM152.8 235.2h-2.3l-4.9 4.8M156.3 235.6l-1.4 3.4M162.1 221.4h4.2M164.1 221.1l2.2 .3-2.2 .4z"/>
<path d="M166.3 226.4l2.1-.3v.7zM166.3 226.4h9.7M169.7 221.4l2.1-.3v.7zM169.7 221.4h2.5M187 226.4h9.7M194.6 226.1l2.1 .3-2.1 .4zM232 226.5h8.7M234.6 226.5l2.1-.3v.6zM238.6 226.2l2.1 .3-2.1 .3zM295.4 234.2l2.2-.4v.7zM295.4 234.2h3.6M306.1 234.2h10.8"/>
<path d="M307.5 233.8l2.2 .4-2.2 .3zM309.7 234.2l2.1-.4v.7zM313.7 233.8l2.1 .4-2.1 .3zM372 232.3l-17.8 19.1h-42.2M92.9 252.3l.3 2.2h-.7zM92.9 252.3v4.7M132.3 242.2h8.7M132.3 245.1h9M133.5 240.1h.7l-.3 2.1zM133.9 245.1l.3 2.1h-.7zM133.9 245.1v3.6M136.6 240.3h2.8"/>
<path d="M138.1 242.2l.4 2.2h-.7zM138.1 242.2v6.5M138.4 258.8h3.1M139.4 258.4l2.1 .4-2.1 .3zM141.5 242.5v17.8M143.4 258.8l2.2-.4v.7zM143.4 244.7v15.6M143.4 258.8h4.2M144.1 242.4l2.2 .2-.1 .7zM144.1 242.4l12.6 3.4h2.3M162.8 244l-1.3 3.5M29.6 269.4l2.2-.4v.7z"/>
<path d="M29.6 269.4h31.8M72.4 269.4h31.7M92.5 270.5h.7l-.3 2.2zM92.9 268v4.7M102 269l2.1 .4-2.1 .3zM147.2 265.7l1.1 1.9-.6 .3zM147.2 265.7l2.3 6.1h2.3M155.7 270.2l-1.4 3.4M290.1 265.3h47.4M290.1 270h112.7M290.1 274.8h47.4M290.1 279.6h112.7"/>
<path d="M310 270v23.9M320.5 270v23.9M337.5 260.5v33.4M402.8 260.5v33.4M416.8 260.5h-126.7v33.4M163.2 289.1h253.6M176.4 284.3v9.6M262.6 284.3v9.6M273.2 284.3v9.6M337.5 284.3h-174.3v9.6M358.1 289.1v4.8"/>
<circle cx="71.5" cy="33.1" r="15.5"/>
<circle cx="97.7" cy="142.1" r="8.3"/>
<circle cx="97.7" cy="144.9" r="10.1"/>
<circle cx="282" cy="142.5" r="1.2"/>
<circle cx="155.6" cy="237.3" r="1.19"/>
<circle cx="162.1" cy="245.8" r="1.2"/>
<circle cx="155" cy="271.9" r="1.2"/>
</g>
<path d="M27.1 249.5h.1M30 250.7h.1M30 249.5h.1M33.4 250.7h.1M33.4 249.5h.1M100.3 250.7h.1M100.3 249.5h.1M103.7 250.7h.1M103.7 249.5h.1M106.7 249.5h.1M27.1 275.5h.1M106.7 275.5h.1" fill="none" stroke="#000" stroke-width=".19" stroke-dasharray="1.3 .6"/>
<g fill="none" stroke="#000" stroke-width=".19" stroke-dasharray="1.3 .6" stroke-dashoffset=".1" stroke-linecap="butt">
<path d="M27.1 249.5h2.9M27.9 250.7a.48 .48 0 0 1 .7-.4 .48 .48 0 0 1 .1 .8 .48 .48 0 0 1-.8-.3v-.1M28.8 250.7a.48 .48 0 0 1-.6 .5 .48 .48 0 0 1-.1-.8 .48 .48 0 0 1 .7 .2v.1M47.1 250.7a.48 .48 0 0 1 .7-.4 .48 .48 0 0 1 .1 .8 .48 .48 0 0 1-.7-.3l-.1-.1M48.1 250.7a.48 .48 0 0 1-.7 .5 .48 .48 0 0 1-.1-.8 .48 .48 0 0 1 .8 .2v.1M66.4 250.7a.48 .48 0 0 1 .7-.4 .48 .48 0 0 1 .1 .8 .48 .48 0 0 1-.8-.3v-.1M67.4 250.7a.48 .48 0 0 1-.7 .5 .48 .48 0 0 1-.1-.8 .48 .48 0 0 1 .7 .2l.1 .1M85.7 250.7a.48 .48 0 0 1 .6-.4 .48 .48 0 0 1 .1 .8 .48 .48 0 0 1-.7-.3v-.1M86.6 250.7a.48 .48 0 0 1-.7 .5 .48 .48 0 0 1-.1-.8 .48 .48 0 0 1 .8 .2v.1M103.7 249.5h3M104.9 250.7a.48 .48 0 0 1 .7-.4 .48 .48 0 0 1 .1 .8 .48 .48 0 0 1-.8-.3v-.1M105.9 250.7a.48 .48 0 0 1-.7 .5 .48 .48 0 0 1-.1-.8 .48 .48 0 0 1 .8 .2v.1"/>
<path d="M27.9 274.3a.48 .48 0 0 1 .7-.5 .48 .48 0 0 1 .1 .8 .48 .48 0 0 1-.8-.2v-.1M27.9 262.5a.48 .48 0 0 1 .7-.4 .48 .48 0 0 1 .1 .8 .48 .48 0 0 1-.8-.3v-.1M28.8 262.5a.48 .48 0 0 1-.6 .4 .48 .48 0 0 1-.1-.8 .48 .48 0 0 1 .7 .3v.1M28.8 274.3a.48 .48 0 0 1-.6 .4 .48 .48 0 0 1-.1-.8 .48 .48 0 0 1 .7 .2v.2M47.1 274.3a.48 .48 0 0 1 .7-.5 .48 .48 0 0 1 .1 .8 .48 .48 0 0 1-.7-.2l-.1-.1M48.1 274.3a.48 .48 0 0 1-.7 .4 .48 .48 0 0 1-.1-.8 .48 .48 0 0 1 .8 .2v.2M66.4 274.3a.48 .48 0 0 1 .7-.5 .48 .48 0 0 1 .1 .8 .48 .48 0 0 1-.8-.2v-.1M67.4 274.3a.48 .48 0 0 1-.7 .4 .48 .48 0 0 1-.1-.8 .48 .48 0 0 1 .7 .2l.1 .2M85.7 274.3a.48 .48 0 0 1 .6-.5 .48 .48 0 0 1 .1 .8 .48 .48 0 0 1-.7-.2v-.1M86.6 274.3a.48 .48 0 0 1-.7 .4 .48 .48 0 0 1-.1-.8 .48 .48 0 0 1 .8 .2v.2M104.9 262.5a.48 .48 0 0 1 .7-.4 .48 .48 0 0 1 .1 .8 .48 .48 0 0 1-.8-.3v-.1M104.9 274.3a.48 .48 0 0 1 .7-.5 .48 .48 0 0 1 .1 .8 .48 .48 0 0 1-.8-.2v-.1"/>
<path d="M105.9 262.5a.48 .48 0 0 1-.7 .4 .48 .48 0 0 1-.1-.8 .48 .48 0 0 1 .8 .3v.1M105.9 274.3a.48 .48 0 0 1-.7 .4 .48 .48 0 0 1-.1-.8 .48 .48 0 0 1 .8 .2v.2"/>
</g>
<path d="M33.4 250.7h-3.4M103.7 250.7h-3.4M27.1 275.5h79.6" fill="none" stroke="#000" stroke-width=".19" stroke-dasharray="1.3 .6" stroke-dashoffset="-.1" stroke-linecap="butt"/>
<path d="M30 250.7v-1.2M33.4 249.5v1.2M100.3 250.7v-1.2M103.7 249.5v1.2" fill="none" stroke="#000" stroke-width=".19" stroke-dasharray="1.3 .6" stroke-dashoffset=".6" stroke-linecap="butt"/>
<path d="M33.4 249.5h66.9" fill="none" stroke="#000" stroke-width=".19" stroke-dasharray="1.3 .6" stroke-dashoffset=".5" stroke-linecap="butt"/>
<path d="M27.1 249.5v26M106.7 249.5v26" fill="none" stroke="#000" stroke-width=".19" stroke-dasharray="1.3 .6" stroke-linecap="butt"/>
<g fill="#000">
<path d="M153.4 56.5l.3 2.2h-.7zM160.1 54.4h.6l-.3 2.1zM239 50.5l2.2-.3v.6zM309.2 50.2l2.2 .3-2.2 .3zM19 61.7l.4 2.2h-.7zM160.4 60.8l.3 2.1h-.6zM331.9 60.8l.3 2.1h-.7zM97.6 128.6l2.2-.3v.7zM105.3 128.3l2.2 .3-2.2 .4zM120.6 137.4l.3 2.1h-.6zM309.4 136.1l-1 1.9-.5-.3zM118.5 152.6l.3 2.2h-.7z"/>
<path d="M100 166.6l2.2-.3v.7zM105.3 166.3l2.2 .3-2.2 .4zM323 183.8l.3 2.1h-.6zM18.7 216h.7l-.4 2.2zM19 213l.4 2.1h-.7zM18.7 210.8h.7l-.4 2.2zM118.1 216h.7l-.3 2.2zM120.3 216h.6l-.3 2.2zM153 216h.7l-.3 2.2zM160.4 218.2l.3 2.1h-.6zM160.1 207.7h.6l-.3 2.2zM227.2 216h.6l-.3 2.2z"/>
<path d="M227.5 208l.3 2.1h-.6zM322.7 216h.6l-.3 2.2zM323 208l.3 2.1h-.6zM322.7 205.8h.6l-.3 2.2zM331.5 207.7h.7l-.3 2.2zM26.2 236.7l2.2-.3v.6zM26.2 223.9l2.2-.3v.6zM29.2 223.6l2.2 .3-2.2 .3zM31.4 230.4l2.2-.4v.7zM100.2 230l2.1 .4-2.1 .3zM105.3 236.4l2.2 .3-2.2 .3zM166.3 226.4l2.1-.3v.7z"/>
<path d="M164.1 221.1l2.2 .3-2.2 .4zM169.7 221.4l2.1-.3v.7zM194.6 226.1l2.1 .3-2.1 .4zM234.6 226.5l2.1-.3v.6zM238.6 226.2l2.1 .3-2.1 .3zM295.4 234.2l2.2-.4v.7zM307.5 233.8l2.2 .4-2.2 .3zM309.7 234.2l2.1-.4v.7zM313.7 233.8l2.1 .4-2.1 .3zM371.9 232.1h.2l-.1 .2 .1-.2a.23 .23 0 0 1 0 .3 .23 .23 0 0 1-.3 0 .23 .23 0 0 1 .1-.3zM92.9 252.3l.3 2.2h-.7zM133.5 240.1h.7l-.3 2.1z"/>
<path d="M133.9 245.1l.3 2.1h-.7zM138.1 242.2l.4 2.2h-.7zM137.8 238.2h.7l-.4 2.1zM139.4 258.4l2.1 .4-2.1 .3zM143.4 258.8l2.2-.4v.7zM144.1 242.4l2.2 .2-.1 .7zM146.9 238.3l.5 .5-1.8 1.2zM29.6 269.4l2.2-.4v.7zM92.5 270.5h.7l-.3 2.2zM102 269l2.1 .4-2.1 .3zM147.2 265.7l1.1 1.9-.6 .3z"/>
</g>
<g fill="none" stroke="#000" stroke-width=".19" stroke-dasharray="15.2 1.3 1.3 1.3" stroke-linecap="butt">
<path d="M240.1 62.6h-.2M240.8 62.6v-.3M240.8 62.6h-.4M240.8 62.6v.4M240.8 62.6h.3M240.8 62v-.2M240.8 63.3v.2M241.4 62.6h.2M254.4 62.7h-.2M255 62.7v.3M255 62.7h.4M255 62.7v-.4"/>
<path d="M255 62.7h-.3M255 63.3v.2M255 62v-.2M255.7 62.7h.2M274.6 62.7h-.2M275.2 62.7v.3M275.2 62.7h.4M275.2 62.7v-.4M275.2 62.7h-.3M275.2 63.3v.2M275.2 62v-.2M275.9 62.7h.2"/>
<path d="M294.7 62.7h-.1M295.4 62.7v.3M295.4 62.7h.4M295.4 62.7v-.4M295.4 62.7h-.3M295.4 63.3v.2M295.4 62v-.2M296.1 62.7h.2M309 62.6h-.2M309.7 62.6v.4M309.7 62.6h.3M309.7 62.6v-.3"/>
<path d="M309.7 62.6h-.3M309.7 63.3v.2M309.7 62v-.2M310.4 62.6h.2M240.1 86.9h-.2M240.8 86.9v-.4M240.8 86.9h-.4M240.8 86.9v.3M240.8 86.9h.3M240.8 86.2v-.2M240.8 87.5v.2M241.4 86.9h.2"/>
<path d="M309 86.9h-.2M309.7 86.9v.3M309.7 86.9h.3M309.7 86.9v-.4M309.7 86.9h-.3M309.7 87.5v.2M309.7 86.2v-.2M310.4 86.9h.2M240.1 111.1h-.2M240.8 111.1v-.4M240.8 111.1h-.4M240.8 111.1v.3"/>
<path d="M240.8 111.1h.3M240.8 110.4v-.2M240.8 111.8v.2M241.4 111.1h.2M309 111.1h-.2M309.7 111.1v.3M309.7 111.1h.3M309.7 111.1v-.4M309.7 111.1h-.3M309.7 111.8v.2M309.7 110.4v-.2M310.4 111.1h.2"/>
<path d="M240.1 135.3h-.2M240.8 135.3v-.3M240.8 135.3h-.4M240.8 135.3v.4M240.8 135.3h.3M240.8 134.6v-.2M240.8 136v.2M241.4 135.3h.2M309 135.3h-.2M309.7 135.3v.4M309.7 135.3h.3M309.7 135.3v-.3"/>
<path d="M309.7 135.3h-.3M309.7 136v.2M309.7 134.6v-.2M310.4 135.3h.2M240.1 159.5h-.2M240.8 159.5v-.3M240.8 159.5h-.4M240.8 159.5v.4M240.8 159.5h.3M240.8 158.9v-.2M241.4 159.5h.2M309 159.5h-.2"/>
<path d="M309.7 159.5v.4M309.7 159.5h.3M309.7 159.5v-.3M309.7 159.5h-.3M309.7 158.9v-.2M310.4 159.5h.2M240.8 160.2v.2M309.7 160.2v.2M240.1 183.8h-.2M240.8 183.8v-.4M240.8 183.8h-.4M240.8 183.8v.3"/>
<path d="M240.8 183.8h.3M240.8 183.1v-.2M240.8 184.4v.2M241.4 183.8h.2M309 183.8h-.2M309.7 183.8v.3M309.7 183.8h.3M309.7 183.8v-.4M309.7 183.8h-.3M309.7 184.4v.2M309.7 183.1v-.2M310.4 183.8h.2"/>
<path d="M240.1 208h-.2M240.8 208v-.4M240.8 208h-.4M240.8 208v.3M240.8 208h.3M240.8 207.3v-.2M240.8 208.7v.2M241.4 208h.2M254.4 207.9h-.2M255 207.9v.4M255 207.9h.4M255 207.9v-.3"/>
<path d="M255 207.9h-.3M255 208.6v.2M255 207.3v-.2M255.7 207.9h.2M274.6 207.9h-.2M275.2 207.9v.4M275.2 207.9h.4M275.2 207.9v-.3M275.2 207.9h-.3M275.2 208.6v.2M275.2 207.3v-.2M275.9 207.9h.2"/>
<path d="M294.7 207.9h-.1M295.4 207.9v.4M295.4 207.9h.4M295.4 207.9v-.3M295.4 207.9h-.3M295.4 208.6v.2M295.4 207.3v-.2M296.1 207.9h.2M309 208h-.2M309.7 208v.3M309.7 208h.3M309.7 208v-.4"/>
<path d="M309.7 208h-.3M309.7 208.7v.2M309.7 207.3v-.2M310.4 208h.2M141.6 239.8v-.4M145.4 239.8v-.4M141.1 240.3h-.4M141.6 240.3v-.5M141.6 240.3h-.5M141.6 240.3v.5M141.6 240.3h.5M141.6 240.8v.4"/>
<path d="M142.1 240.3h.4M142.5 242.2h-.2M143 245.1h-.4M143.5 242.2v-.5M143.5 242.2h-.5M143.5 242.2v.5M143.5 242.2h.5M143.5 241.2v-.2M143.5 243.2v.2M143.5 245.1v-.5M143.5 245.1h-.5M143.5 245.1v.5"/>
<path d="M143.5 245.1h.5M143.5 244.6v-.4M143.5 245.6v.4M144 245.1h.4M144.5 242.2h.2M144.9 240.3h-.4M145.4 240.3v-.5M145.4 240.3h-.5M145.4 240.3v.5M145.4 240.3h.5M145.4 240.8v.4M145.9 240.3h.4"/>
<path d="M146 265.1h-.3M147 265.1v-.5M147 265.1h-.5M147 265.1v.5M147 265.1h.5M147 264v-.2M147 266.1v.2M148 265.1h.2"/>
</g>
<g font-size="3.5">
<text x="55.2" y="9.9">DOOR HANDLE TO BE</text>
<text x="55.2" y="13.5">PART #: 309BO-SS-P</text>
<text x="270.8" y="51.9">42.71</text>
<text x="161.8" y="73.3" transform="rotate(-90 161.8 73.3)">2.50</text>
<text x="110.4" y="130">5.81</text>
<text x="20.4" y="141.7" transform="rotate(-90 20.4 141.7)">89.31</text>
<text x="154.8" y="141.7" transform="rotate(-90 154.8 141.7)">95.44</text>
<text x="284" y="143.9">0.63 X 1.00</text>
<text x="286.4" y="139.6">20EA</text>
<text x="333.2" y="139.7" transform="rotate(-90 333.2 139.7)">88.05</text>
<text x="286.8" y="148.2">SLOT</text>
<text x="86.8" y="168">4.44</text>
<text x="119.9" y="176.3" transform="rotate(-90 119.9 176.3)">38.72</text>
<text x="122" y="182.1" transform="rotate(-90 122 182.1)">47.72</text>
<text x="161.8" y="203.9" transform="rotate(-90 161.8 203.9)">4.90</text>
<text x="322.2" y="200.3" transform="rotate(-90 322.2 200.3)">14.31</text>
<text x="326.5" y="199.4" transform="rotate(-90 326.5 199.4)">TYP.</text>
<text x="228.9" y="204.8" transform="rotate(-90 228.9 204.8)">6.00</text>
<text x="36.9" y="225.3">3.06</text>
<text x="173.3" y="222.8">2.00</text>
<text x="177.1" y="227.8">18.00</text>
<text x="224.1" y="227.9">3.65</text>
<text x="20.4" y="229.4" transform="rotate(-90 20.4 229.4)">3.06</text>
<text x="62.5" y="231.8">41.88</text>
<text x="299.1" y="233.4">8.43</text>
<text x="324.4" y="228.7" transform="rotate(-90 324.4 228.7)">6.00</text>
<text x="62.5" y="238.1">48.00</text>
<text x="156" y="234.4">3EA</text>
<text x="157.6" y="238.7">0.31</text>
<text x="299" y="237.7">TYP.</text>
<text x="318" y="235.5">3.65</text>
<text x="164.1" y="247.1">0.56</text>
<text x="290.8" y="248.8">BOTTOM PLATE WILL BE MOUNTED</text>
<text x="135.3" y="256.7" transform="rotate(-90 135.3 256.7)">1.13</text>
<text x="139.5" y="256.7" transform="rotate(-90 139.5 256.7)">0.75</text>
<text x="290.8" y="253.3">WITH STUDS</text>
<text x="130.5" y="260.1">0.75</text>
<text x="94.2" y="266.9" transform="rotate(-90 94.2 266.9)">12.00</text>
<text x="62.5" y="270.7">44.00</text>
<text x="157" y="273.2">0.56</text>
<text x="121.8" y="279.9">HANDLE MOUNTING HOLES</text>
</g>
<g font-size="3.2">
<text x="339.9" y="266.2">ORDER#: 261116</text>
<text x="340" y="275.6">TITLE:</text>
<text x="351.9" y="275.6">HV ATC OVERALL LAYOUT</text>
<text x="340.7" y="285.4">DWG#:</text>
<text x="353.7" y="285.4">06-70-1598</text>
</g>
<g font-size="3.1">
<text x="34" y="3">6</text>
<text x="104" y="3">5</text>
<text x="174" y="3">4</text>
<text x="244" y="3">3</text>
<text x="314" y="3">2</text>
<text x="384" y="3">1</text>
<text x=".6" y="26.2">F</text>
<text x="417.6" y="26.2">F</text>
<text x=".6" y="75.7">E</text>
<text x="417.5" y="75.7">E</text>
<text x=".3" y="125.2">D</text>
<text x="417.3" y="125.2">D</text>
<text x=".5" y="174.7">C</text>
<text x="417.4" y="174.7">C</text>
<text x=".5" y="224.2">B</text>
<text x="417.4" y="224.2">B</text>
<text x=".5" y="273.7">A</text>
<text x="417.4" y="273.7">A</text>
<text x="34" y="296.9">6</text>
<text x="104" y="296.9">5</text>
<text x="174" y="296.9">4</text>
<text x="244" y="296.9">3</text>
<text x="314" y="296.9">2</text>
<text x="384" y="296.9">1</text>
</g>
<g font-size="2.8">
<text x="413.7" y="4.7" transform="rotate(90 413.7 4.7)">PROPRIETARY AND CONFIDENTIAL</text>
<text x="292.8" y="263.9">ALL DIMENSIONS ARE IN INCHES</text>
<text x="291.7" y="278.1">APPROVEDBY</text>
<text x="312.8" y="278.1">SRG</text>
<text x="323.3" y="278.1">09/04/26</text>
<text x="292.6" y="282.7">CHECKEDBY</text>
<text x="293" y="287.4">DRAWNBY</text>
<text x="313.3" y="282.7">MO</text>
<text x="313.7" y="287.4">RK</text>
<text x="323.3" y="282.7">09/04/26</text>
<text x="323.3" y="287.4">09/04/26</text>
<text x="164.8" y="292.3">REV NO.</text>
<text x="215.4" y="292.3">REVISION</text>
<text x="266.4" y="292.3">BY</text>
<text x="278.3" y="292.3">DATE</text>
<text x="311.8" y="292.5">NAME</text>
<text x="325.5" y="292.5">DATE</text>
<text x="340.7" y="292.5">SCALE: 1:15</text>
<text x="368.9" y="292.5">SHEET: 1 OF 1</text>
<text x="405.4" y="292.3">REV 00</text>
</g>
<text font-size="2.5" fill="#003082" x="413.9" y="197.6" transform="rotate(90 413.9 197.6)">VANTRAN TRANSFORMERS - WACO, TEXAS - USA</text>
<g font-size="1.8">
<text x="413.2" y="59.4" transform="rotate(90 413.2 59.4)">OR AS A WHOLE WITHOUT THE WRITTEN PERMISSION OF VANTRAN INDUSTRIES INC. IS PROHIBITED.</text>
<text x="415" y="59.4" transform="rotate(90 415 59.4)">THE INFORMATION CONTAINED IN THIS DRAWING IS THE SOLE PROPERTY OF VANTRAN INDUSTRIES INC. ANY REPRODUCTION IN PART</text>
</g>
</svg>
